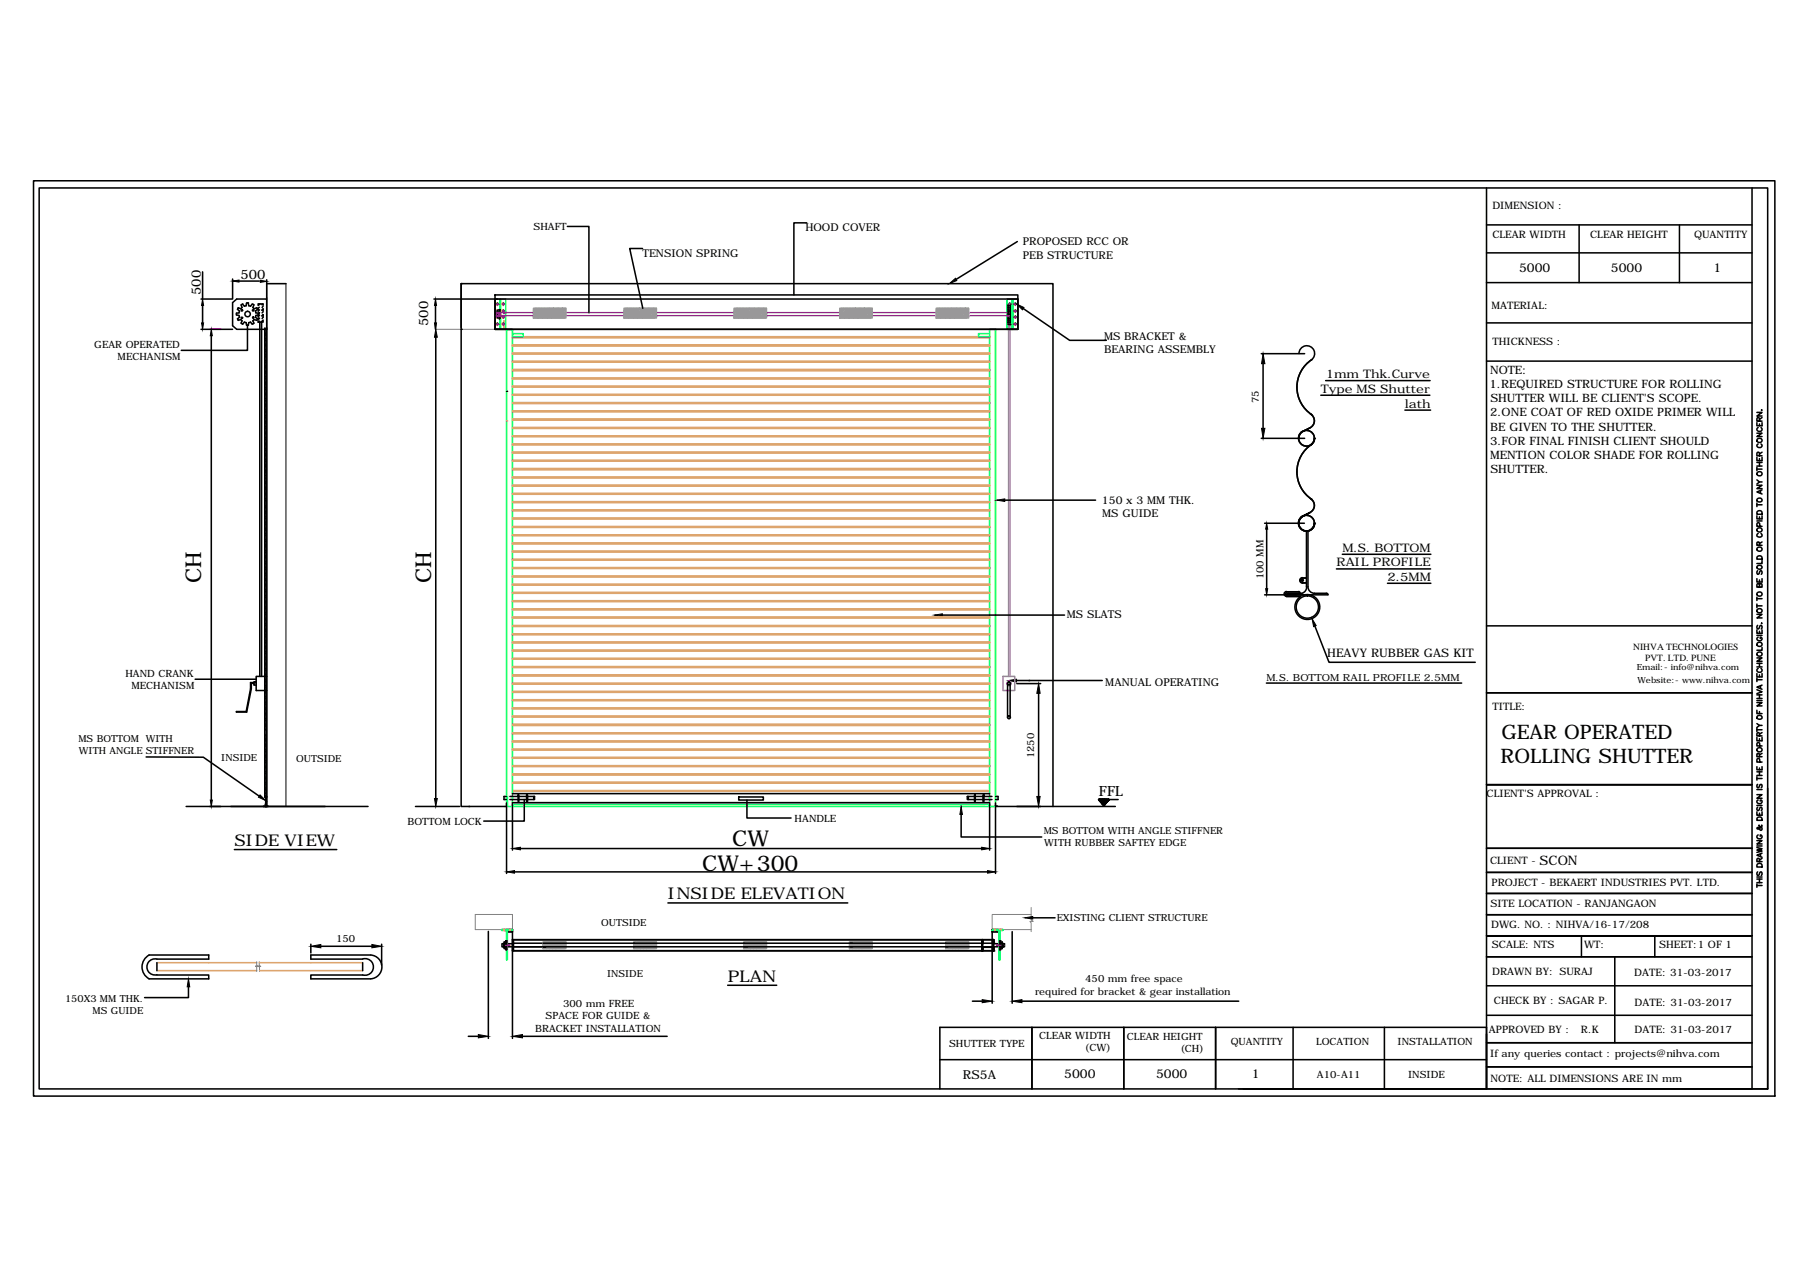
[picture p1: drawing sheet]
<svg xmlns="http://www.w3.org/2000/svg" width="297mm" height="210mm" viewBox="0 0 297 210" stroke-linecap="round" stroke-linejoin="round" font-family="sans-serif">
<!-- layer: 0 -->
<g fill="none" stroke="#dda56e" stroke-width=".25">
<path d="M84.6 59.8h78.7M84.6 59.6h78.7M84.6 58.4h78.7M84.6 58.3h78.7M84.6 57.1h78.7M84.6 56.9h78.7M84.6 55.7h78.7M84.6 55.6h78.7M84.6 54.3h78.7M83.6 69.5h.1M84.6 78.9h78.7M84.6 78.7h78.7"/>
<path d="M84.6 77.5h78.7M84.6 77.3h78.7M84.6 76.1h78.7M84.6 76h78.7M84.6 74.7h78.7M84.6 74.6h78.7M84.6 73.4h78.7M84.6 73.3h78.7M84.6 72h78.7M84.6 71.9h78.7M84.6 70.7h78.7M84.6 70.6h78.7"/>
<path d="M84.6 69.3h78.7M84.6 69.2h78.7M84.6 67.9h78.7M84.6 67.8h78.7M84.6 66.6h78.7M84.6 66.4h78.7M84.6 65.2h78.7M84.6 65.1h78.7M84.6 63.9h78.7M84.6 63.7h78.7M84.6 62.5h78.7M84.6 62.4h78.7"/>
<path d="M84.6 61.2h78.7M84.6 61h78.7M84.6 99.3h78.7M84.6 99.1h78.7M84.6 97.9h78.7M84.6 97.8h78.7M84.6 96.5h78.7M84.6 96.4h78.7M84.6 95.2h78.7M84.6 95.1h78.7M84.6 93.8h78.7M84.6 93.7h78.7"/>
<path d="M84.6 92.4h78.7M84.6 92.3h78.7M84.6 91.1h78.7M84.6 91h78.7M84.6 89.7h78.7M84.6 89.6h78.7M84.6 88.4h78.7M84.6 88.3h78.7M84.6 87h78.7M84.6 86.9h78.7M84.6 85.6h78.7M84.6 85.5h78.7"/>
<path d="M84.6 84.3h78.7M84.6 84.1h78.7M84.6 82.9h78.7M84.6 82.8h78.7M84.6 81.6h78.7M84.6 81.4h78.7M84.6 80.2h78.7M84.6 80.1h78.7M84.6 119.7h78.7M84.6 119.5h78.7M84.6 118.3h78.7M84.6 118.2h78.7"/>
<path d="M84.6 117h78.7M84.6 116.8h78.7M84.6 115.6h78.7M84.6 115.5h78.7M84.6 114.2h78.7M84.6 114.1h78.7M84.6 112.9h78.7M84.6 112.8h78.7M84.6 111.5h78.7M84.6 111.4h78.7M84.6 110.1h78.7M84.6 110h78.7"/>
<path d="M84.6 108.8h78.7M84.6 108.7h78.7M84.6 107.4h78.7M84.6 107.3h78.7M84.6 106.1h78.7M84.6 105.9h78.7M84.6 104.7h78.7M84.6 104.6h78.7M84.6 103.4h78.7M84.6 103.2h78.7M84.6 102h78.7M84.6 101.8h78.7"/>
<path d="M84.6 100.6h78.7M84.6 100.5h78.7M84.6 130.6h78.7M84.6 130.5h78.7M84.6 129.2h78.7M84.6 129.1h78.7M84.6 127.9h78.7M84.6 127.7h78.7M84.6 126.5h78.7M84.6 126.4h78.7M84.6 125.1h78.7M84.6 125h78.7"/>
<path d="M84.6 123.8h78.7M84.6 123.6h78.7M84.6 122.4h78.7M84.6 122.3h78.7M84.6 121.1h78.7M84.6 120.9h78.7M25.9 158.9h16.5M42.8 158.9h17M25.9 160.2h16.5M42.8 160.2h17"/>
</g>
<g fill="none" stroke="#0f0" stroke-width=".25">
<path d="M81.7 49.3h1.8v5h-1.8zM81.7 54.3h1.8M82.5 49.3v5M82.6 49.3v5M83.7 54.4h.9M84.6 55.1h1.7v.5h-1.7M163.3 54.3h1v78.8h-1zM163.3 55.1h-1.8v.5h1.8M166.2 49.3h1.8v5h-1.8zM166.5 51.3v1M166.6 51.3h.1v1.1h-.1M166.8 50.5h.1v2.7l-.1-1.4v1.2l-.1-.1v-2.1l.1-.1v1.1z"/>
<path d="M166.8 51.3v1M166.9 50.5v-.1h.1v1.4M167 51.8v1.5h-.1v-.1M167 51.8v1.5M167 49.4l-.1-.1h.2v5h-.2h.1M167 50.4v1.4M167 49.3v5M167 52.5h.1M167 52.6h.1M167 51h.1M167 51.1h.1M167.2 49.3v5"/>
<path d="M83.6 133.1v-78.8h1v78.8M82.8 153.4h1.8v.1h-1.8zM82.8 153.5h.1M83.6 153.5h.1v4.9h-.1zM163.7 153.4h1.8v.1h-1.8zM164.5 153.5h.2M164.9 153.5v4.9h.1v-4.9"/>
<circle cx="82.1" cy="53.5" r=".15"/>
<circle cx="82.1" cy="51.3" r=".15"/>
<circle cx="82.1" cy="50.2" r=".15"/>
<circle cx="82.1" cy="52.3" r=".15"/>
<circle cx="83.1" cy="52.3" r=".15"/>
<circle cx="83.1" cy="51.3" r=".15"/>
<circle cx="83.1" cy="53.5" r=".15"/>
<circle cx="83.1" cy="50.2" r=".15"/>
<circle cx="166.6" cy="50.2" r=".15"/>
<circle cx="166.6" cy="53.5" r=".15"/>
<circle cx="167.6" cy="53.5" r=".15"/>
<circle cx="167.6" cy="52.3" r=".15"/>
<circle cx="167.6" cy="50.2" r=".15"/>
<circle cx="167.6" cy="51.3" r=".15"/>
</g>
<path d="M83.2 52.9v1.4h-1.5M166.5 53.7v.6h1.5" fill="none" stroke="#b88a5c" stroke-width=".25"/>
<path d="M81.9 52.1h84.7M83.2 52.3l.1 .1M166.6 51.6h-84.7v.5h1.3M166.6 51.1v1.8M166.7 51.1v1.8" fill="none" stroke="#f0f" stroke-width=".25"/>
<path d="M83.3 51.7l-.1 .1" fill="none" stroke="#b85c8a" stroke-width=".25"/>
<path d="M83.3 133.1h80.7M83.8 131.4v1.7M84.6 132.7h78.6v.4M84.6 133h77.9" fill="none" stroke="#0ff" stroke-width=".25"/>
<g fill="none" stroke="#000" stroke-width=".25">
<path d="M5.5 29.8h287.4v151.1h-287.4zM6.5 31h285.2v148.7h-285.2zM93.6 37.4h3.6v14.2M133.1 36.8h-2.1v11.9M167.9 39.9l-10.1 6.2M245.3 31v148.7M245.3 37.1h43.8M260.6 37.1v9.5M277.1 37.1v9.5M289.1 31v148.7h-84.7M33.2 49.3h5.1M33.2 54.3h5.2"/>
<path d="M33.4 44.9v4.4M33.4 50.4v2.9M34.9 55.4v76.6M38.4 49.9l.7-.6h4.9v5h-4.9l-.7-.6zM38.4 46v3.3M38.4 46.4h4.4M39.3 52.9l.4-.2 .2 .2-.1 .4M39.3 50.8l-.1 .2 .3 .3-.1 .3-.4 .1v.1v.2l.4 .1 .1 .3-.3 .2 .1 .3M39.8 50.3l.1 .4-.2 .3-.4-.2M39.8 53.3l.3 .2M39.8 51.1h.2v.2h-.2zM39.8 52.4h.2v.1h-.2z"/>
<path d="M40 53.5l.3-.3h.3l.1 .5M40.1 50.2l-.3 .1M40.7 50l-.1 .4-.3 .1-.3-.3M40.7 53.7h.2M40.8 53.7v4.1h-10.9M41 50v.4l.3 .1 .3-.3M41 50h-.3M41 53.7h-.1M41.6 53.5l-.3-.3h-.3v.5M41.6 50.2l.3 .1M41.7 51.1h.2v.2h-.2zM41.9 50.3l-.2 .4 .2 .3 .5-.2 .1 .2"/>
<path d="M42.4 52.9l-.5-.2-.2 .2 .2 .4-.3 .2M42.5 51l-.4 .3 .1 .3 .5 .1M42.5 52.6l-.1 .3M42.6 50.4v-.2h.8v.2M42.6 51v.3l.2-.2M42.6 51.9v.5M42.6 52.9v.3M42.7 52l-.5 .1-.1 .3 .4 .2M42.7 51.7v.3M42.8 50.7l-.2 .2M42.8 52.5l-.2 .2 .2-.2M42.8 51.6l-.2 .2"/>
<path d="M42.8 52.1l-.2 .1M42.8 53l-.2 .2M42.9 53.2v58.4M42.9 50.2l-.3 .2M43.2 53.2v58.4M43.2 52.1l.2-.2v.5l-.1 .2M43.4 50.2l-.2 .1M43.4 52.9v.3h-.8M43.4 51v.3M43.4 50.5l-.1 .2M43.4 51l-.2 .2M43.4 51.5l-.1 .1"/>
<path d="M43.4 52.8l-.3 .4M44 46.2v3.1M44 46.8h3.2M71.6 49.3h10.5M71.9 50.4v3.9M71.9 55.7v76.1M76.1 46.8h.1M76.1 54.3h.1M76.1 46.8v7.2M81.7 48.7h86.3v5.6h-86.3zM82 51.6h.5M82 52.1h.5"/>
<path d="M82 51.8h.1M82.4 51.1h.1v1.5h-.1zM82.4 51.5h-.4v.7h.4M82.4 51.3h-.3v1.1h.3M82.4 51.2h.1M82.4 51.4h.1M82.4 52.3h.1M82.4 52.5h.1M106 41h-2.1l2.2 9.9M166.2 49.3h1.8v5h-86.3v-5h86.3M166.4 53.3v-2.9l.1 .1 .2-.1v2.9M166.4 50.8h.3"/>
<path d="M166.4 51.1h.3M166.4 51.8h.3M166.4 51.4h.3M166.7 52.6h-.3M166.7 52.2h-.3M166.7 52.9h-.3M166.7 53.6h-.3M166.7 53.2l-.2-.1-.1 .1M168.9 50.9l7.6 5.3h6.1M208.1 58.4h7.2M214.4 58.3a1.29 1.29 0 0 1 1.8-1.1 1.29 1.29 0 0 1 .2 2.2M216.5 59.3a5.4 5.4 0 0 0 0 9.1"/>
<path d="M245.3 46.6h43.8M245.3 41.7h43.8M245.3 53.3h43.8M245.3 59.6h43.8M83.6 64.6h.1M208.1 72.3h7.2M208.4 60v10.7M214.3 72.3h.1M214.9 71.2a1.33 1.33 0 0 0 .1 2.3 1.33 1.33 0 0 0 1.9-1.2M214.9 71.2a1.29 1.29 0 0 0 .1 2.2 1.29 1.29 0 0 0 1.9-1.1M216.1 70.6l-1.2 .6 1.2-.6M216.2 68.3a1.29 1.29 0 0 1 .7 1.2 1.29 1.29 0 0 1-.7 1.1"/>
<path d="M216.3 68.4a1.29 1.29 0 0 1-.1 2.2M216.4 73.4a1.29 1.29 0 0 0-.2-2.2 1.29 1.29 0 0 0-1.9 1.1 1.29 1.29 0 0 1 2-1.1 1.29 1.29 0 0 1 0 2.2M216.5 73.3a5.4 5.4 0 0 0 0 9.1M216.9 72.3h.1M218 65.2h18M218.8 62.8h17.2M231.8 67.7h4.3M289.9 75.5v.5h.9v-.5M289.9 71.5h.9l-.9 .5h.9M289.9 69.8v.5h.9v-.5M289.9 68.1h.9l-.9 .6h.9M289.9 77.1v.6"/>
<path d="M289.9 79.2l.5 .3M289.9 77.4h.9M289.9 76.9h.9M289.9 76.3h.9M290.1 73.3a.3 .3 0 0 0-.2 .3 .3 .3 0 0 0 .4 .3h.2a.31 .31 0 0 0 .3-.3 .31 .31 0 0 0-.2-.3M290.1 70.6a.33 .33 0 0 0-.2 .3 .33 .33 0 0 0 .4 .3h.2a.34 .34 0 0 0 .3-.3 .34 .34 0 0 0-.2-.3M290.4 75.2l-.1-.5h-.3l-.1 .5h.9M290.4 69.5l-.1-.5-.3-.1-.1 .6h.9M290.4 70v.3M290.4 75.7v.3M290.4 76.3v.6M290.7 67.6v.1z"/>
<path d="M290.8 79.5h-.4l-.5 .4M290.8 74.6l-.4 .3M290.8 68.9l-.4 .3M165.8 82.5h15M208.7 86.3h6.6M209 87.3v9.8M212.3 97.6h2M212.3 97.9h2.2M212.3 98.5h2.3M212.3 97.8l-.2 .2 .2 .2h2.9M212.3 97.6a.4 .4 0 0 0-.4 .4 .4 .4 0 0 0 .4 .4M214.3 86.3h.1"/>
<path d="M214.3 97.6l.2 .2M214.9 97.9h-2.3l-.2 .2M214.9 85.2l1.2-.6-1.2 .6a1.33 1.33 0 0 0 .1 2.3 1.33 1.33 0 0 0 1.9-1.2M214.9 95.4h.7M214.9 96.2h.7M214.9 85.2a1.29 1.29 0 0 0 .1 2.3 1.29 1.29 0 0 0 1.9-1.2M214.9 95.3a.44 .44 0 0 0-.4 .5 .44 .44 0 0 0 .4 .4M214.9 95.4a.36 .36 0 0 0-.3 .4 .36 .36 0 0 0 .3 .3M215.2 98.2a2.05 2.05 0 0 1 2.6 2.3 2.05 2.05 0 0 1-3.2 1.4 2.05 2.05 0 0 1 .1-3.5M215.6 87.6v9.3M215.6 96.9a1.08 1.08 0 0 1-.7 1M215.8 87.7v9.1a1.08 1.08 0 0 0 1.1 1.1h2"/>
<path d="M216 87.6l-.2 .1M216.2 82.3a1.29 1.29 0 0 1 .7 1.1 1.29 1.29 0 0 1-.7 1.2 1.29 1.29 0 0 0 .1-2.3M216.4 87.4a1.29 1.29 0 0 0-.2-2.2 1.29 1.29 0 0 0-1.9 1.1 1.29 1.29 0 0 1 2-1.1 1.29 1.29 0 0 1 0 2.2M216.9 86.3h.1M218.9 97.9l.2 .1v.1l-10.4 .1M220.5 93.9h15.6M221.5 91.5h14.6M229 96.3h7.1M289.9 95.5v.5h.9v-.5M289.9 85.1v.5h.9v-.5M289.9 80.1h.9l-.9 .5h.9M289.9 83v.6"/>
<path d="M289.9 98.5v.6M289.9 99.7v.6M289.9 100h.9M289.9 98.8h.9M289.9 86h.9M289.9 83.3h.9M290 91.9a.45 .45 0 0 1 .5-.2 .45 .45 0 0 1 .3 .6h-.9zM290 84.4a.46 .46 0 0 1 .4-.1 .46 .46 0 0 1 .4 .3v.3h-.9zM290.1 94.2l-.2 .2 .2 .4 .2-.1 .3-.5 .2 .2-.2 .4M290.1 88a.3 .3 0 0 0-.2 .4 .3 .3 0 0 0 .4 .2h.2a.31 .31 0 0 0 .3-.2 .31 .31 0 0 0-.2-.4M290.4 96.5l.1-.2 .3 .2v.4h-.9l.1-.6 .3 .1 .1 .5M290.4 90l-.1-.5h-.3l-.1 .5h.9"/>
<path d="M290.4 85.3v.3M290.4 95.7v.3M290.4 86.9v-.6h-.4l-.1 .6h.9M290.5 81v.4M290.8 92.5v.5h-.9M290.8 80.8l-.9 .4 .9 .3M290.8 89.4l-.4 .3M32.2 112.1h10.1M41.9 112.8v-.3h.4v.3M41.9 112.6h-.6v1.1l-.7 3.7h-1.6v.1h1.7l.8-3.8v-.9h.4v.3h.4M44 111.6h-1.7v2.3h1.7M155.5 101.5h20.2"/>
<path d="M166.3 112.8v5.6M166.7 112.8v5.6M167.8 112.3h14.1M167.8 112.8h3.9M169.8 112.3h.1M171.4 114.4v17M209 112.7h32.2M217 103.3l2.3 6h24.1M245.3 114.3h43.8M245.3 103.3h43.8M289.9 117.2v.6h.9M289.9 115.9h.9l-.9 .6h.9"/>
<path d="M289.9 113.8l.9 .4-.9 .3M289.9 111.2v.5h.9v-.5M289.9 108.6h.9l-.9 .5h.9M289.9 104v.5h.9v-.5M289.9 101.4h.9l-.9 .6h.9M289.9 111.9v.6M289.9 119.4l.5 .3M289.9 115.6h.9M289.9 115.3h.9M289.9 114.7h.9M289.9 112.2h.9M289.9 110.1h.9"/>
<path d="M289.9 109.5h.9M289.9 104.8h.9M290.1 103.2l-.2 .2 .2 .4 .2-.1 .3-.5 .2 .2-.2 .4M290.1 110.3a.33 .33 0 0 0-.2 .4 .33 .33 0 0 0 .4 .2h.2a.34 .34 0 0 0 .3-.2 .34 .34 0 0 0-.2-.4M290.1 105.1a.3 .3 0 0 0-.2 .4 .3 .3 0 0 0 .4 .2h.2a.3 .3 0 0 0 .3-.3 .3 .3 0 0 0-.3-.3v.3M290.4 104.2v.3M290.4 109.5v.6M290.4 111.4v.3M290.4 114.7v.6M290.4 117.4v.4M290.5 113.2v.4M290.7 102.8v.1z"/>
<path d="M290.8 119.7h-.4l-.5 .3M290.8 113.1l-.9 .3 .9 .3M290.8 106.8v.5h-.9M24.1 124.9l9.5 .1 9.2 6.4M30.7 133.1h30M43.8 131.5l.1 .2M43.8 131.5v-.1h.1v.2l.1-.1-.1-.2-.2 .3M43.8 132.7v.3l-.3 .1M43.8 131.8v1.3M43.9 131.8v1.3M43.9 133l.3 .1M68.6 133.1h7.2"/>
<path d="M77.4 133.1h.1M83.6 131.4h-.4v.5h.4M83.6 133.1h-7.5v-86.3h97.7v86.3M83.6 132.5v11.6M84.1 131.9h1.4M84.1 131.4h1.4M84.6 132.6v7.7M84.6 131h78.7M84.6 132.4h78.7M85.5 131.2h.1v1h-.1zM85.6 131.9h1.3M85.6 131.4h1.3"/>
<path d="M86.5 131.9v3.6h-6.7M86.9 131.2h.2v1h-.2zM87.1 131.4h1.1v.5h-1.1M88.2 131.4h-.1v.5M121.9 131.5h4.1v.5h-4.1zM123.3 132v3h7.2M158.6 134.4v3.7h13.3M159.6 131.4h.2v.5M160.8 131.4h-1.2v.5h1.2M160.8 131.2h.1v1h-.1zM160.9 131.9h1.3M160.9 131.4h1.3"/>
<path d="M162.2 131.2h.2v1h-.2zM162.4 131.9h1.3M162.4 131.4h1.3M163.3 132.6v7.7M164.3 131.4h.4v.5h-.4M164.3 133.1h19.8M164.3 132.5v11.6M164.4 133h.1M181.3 131.9v.1M181.5 131.9l-.1 .2 .1-.2-.1 .2 .1-.2-.1 .2 .1-.2-.2 .1M181.5 132.1l.1-.2-.1 .3M181.6 131.9l-.1 .3z"/>
<path d="M181.6 132.2v-.3v.4M181.6 131.9v.4l.1-.4-.1 .4M181.6 132.4l.2-.5-.1 .5M181.7 132.4l.2-.5-.1 .6 .2-.6-.2 .6M181.8 131.9l-.1 .5zM181.8 131.9l-.1 .5M181.9 132.7l.2-.8-.2 .8M182 132.7l.2-.8-.2 .8M182 131.9l-.2 .7M182.1 131.9l-.2 .7zM182.1 131.9l-.1 .8zM182.1 132.9l.3-1-.3 1"/>
<path d="M182.2 131.9l-.2 .9 .3-.9-.2 .9M182.3 132.8l.2-.9-.3 1M182.3 132.7l.2-.8-.2 .9M182.4 131.9l-.3 1 .3-1-.3 .9M182.4 131.9l-.3 1zM182.5 132.6l.2-.7-.2 .7M182.5 132.5l.2-.6-.2 .6M182.6 131.9l-.2 .8zM182.6 131.9l-.2 .8 .2-.8-.2 .7M182.6 132.5l.1-.6-.1 .6M182.6 132.4l.1-.5-.1 .5M182.7 132.4l.1-.5-.1 .5"/>
<path d="M182.7 132.3l.1-.4-.1 .4M182.7 131.9l-.1 .5M182.8 131.9l-.1 .4zM182.8 132.2l.1-.3-.2 .3M182.9 132.1v-.2v.3M182.9 131.9v.2M184.5 131.9h-1.5l-.8 1-.9-1h1.7l-.1 .2M245.3 140h43.8M289.1 129.5h-43.8h43.8M289.9 139.9l.9 .2-.9 .2 .9 .1-.9 .3M289.9 138.7h.9l-.9 .6h.9M289.9 134v.5h.9v-.5"/>
<path d="M289.9 131.1h.9l-.9 .6h.9M289.9 126.5v.5h.9v-.5M289.9 121.7v.5h.9v-.5M289.9 120.1v.6M289.9 128.2v.5M289.9 139.6h.9M289.9 132.9h.9M289.9 130.3h.9M289.9 128.5h.9M289.9 128h.9M289.9 127.4h.9M289.9 120.4h.9"/>
<path d="M290.1 134.9a.44 .44 0 0 1 .5 0 .44 .44 0 0 1 .2 .5h-.9zM290.1 133.2l-.2 .2 .2 .4 .2-.2 .3-.4 .2 .2-.2 .4M290.1 129.4l-.2 .2 .2 .4 .2-.1 .1-.4h.3l.1 .3-.2 .2M290.1 137.8a.33 .33 0 0 0-.2 .4 .33 .33 0 0 0 .4 .2h.2a.32 .32 0 0 0 .3-.3 .32 .32 0 0 0-.3-.3v.2M290.1 132a.3 .3 0 0 0-.2 .4 .3 .3 0 0 0 .4 .2h.2a.3 .3 0 0 0 .3-.3 .3 .3 0 0 0-.3-.3v.2M290.3 136.2l-.1 .1a.53 .53 0 0 1 .5 .7h-.2l-.4-.4-.2 .1 .2 .1h.2l.4-.4v-.2M290.4 124.9l-.1-.5h-.3l-.1 .5h.9M290.4 121.4l-.1-.4-.3-.1-.1 .5h.9M290.4 121.9v.3M290.4 126.7v.3M290.4 127.4v.6M290.4 134.2v.3"/>
<path d="M290.4 125.8v-.5l-.4-.1-.1 .6h.9M290.4 123.1v-.5h-.4l-.1 .5h.9M290.8 124.3l-.4 .3M290.8 120.9l-.4 .2M291.7 130.1v49.6h-43.8M24.6 157.6h9.8v.7h-8.5a1.33 1.33 0 0 0-1.7 1.3 1.33 1.33 0 0 0 1.7 1.3M24.6 157.6a2.22 2.22 0 0 0 0 3.9M25.9 158.9v1.3M38.7 140.2h16.9M51.3 155.8v1.5M52.9 156.2h8.5M59.8 158.9v1.3"/>
<path d="M61.2 157.6h-9.9v.7l8.6-.1a1.38 1.38 0 0 1 1.7 1.4 1.38 1.38 0 0 1-1.8 1.3h-8.5v.6h9.9M61.2 157.6a1.97 1.97 0 0 1 1.8 2 1.97 1.97 0 0 1-1.8 1.9M63 155.8v3.4M80.6 153.7v17.7M82.8 153.4h1.8v.1M83.1 156.2h.5M83.1 155.7h.5M83.1 156h.1M83.5 155.2h.1v1.5h-.1zM83.5 155.6h-.4v.7h.4M83.5 155.4h-.3v1.1h.3M83.5 155.3h.1"/>
<path d="M83.5 155.5h.1M83.5 156.4h.1M83.5 156.6h.1M83.9 153.4h-.2v.3h.2M84 153.4h.3M84 153.7h.3M84.4 153.4h.2M84.4 153.7h.2M84.6 155.1h79.4l-.1 .1M84.6 153.8h-1v-.4h1v18M84.6 156.9h79.4M84.6 156.9h79.3"/>
<path d="M84.6 155.6h77.4M84.6 155.1h79.4M84.7 155.7h-1.9v.5h6.8h-4.9M84.7 155.1v1.8M84.9 143.9h78.1M85.9 140h76.1M90 156.2h-.4h72.6v.1h1.8M110.2 149h29.7M162 155.1h.1l-.1 .1M162 155.4l.2-.1-.2 .1M162 156.2h.1M162 156.3l.1-.1-.1 .2"/>
<path d="M162 156.4l.2-.1-.2 .1M162 156.2h1.9M162 155.1v1.8l.2-.1M162.1 155.1h-.1M162.1 156.2l-.1 .1M162.2 155.1l-.2 .1M162.2 155.5l-.2 .1M162.2 155.6l-.2 .1h.1M162.2 156.5l-.2 .1M162.2 156.7l-.2 .1M162.2 155.2l-.2 .1M162.2 155.3l-.2 .1"/>
<path d="M162.2 155.3l-.2 .2M162.2 155.4l-.2 .1M162.2 155.4l-.2 .2M162.2 156.3l-.2 .1M162.2 156.4l-.2 .1M162.2 156.5l-.2 .2M162.2 156.6l-.2 .1M162.2 156.7l-.2 .2M162.2 156.8l-.1 .1M162.2 155.1v1.8M163.7 153.8h1v-.4h-1v12.2M163.7 153.4h.2"/>
<path d="M163.7 153.7h.2M163.8 155.1v.5M163.8 156.4v.5M163.9 155.5l.1-.2-.1 .2M163.9 156.3v.1M163.9 156.4l.1-.1-.1 .1M163.9 156.8l.1-.1-.1 .1M163.9 155.7h1.9v.5h-3.7M163.9 155.1h.1M164 155.2l-.1 .1M164 155.6h-.1M164 155.6h.1"/>
<path d="M164 156.5l-.1 .1M164 156.8l-.1 .1 .1-.1M164 156.9h.1M164 155.1v1.8M164 155.6l-1.9 .1M164 155.1l-.1 .1M164 155.3l-.1 .1M164 155.4l-.1 .1M164 155.4l-.1 .2M164 155.5l-.1 .1M164 156.4l-.1 .1M164 156.4l-.1 .2"/>
<path d="M164 156.6l-.1 .1M164 156.7l-.1 .1M164 156.7l-.1 .2M164 153.4h.3M164 153.7h.3M164.5 153.4h.1v.3h-.1M165 155.2h.1v1.5h-.1zM165 156.2h.5M165 155.3h.1M165 155.5h.1M165 156.4h.1M165 156.6h.1"/>
<path d="M165.1 155.6h.4v.7h-.4M165.1 155.4h.3v1.1h-.3M165.4 156h.1M165.5 153.4h-1.8v.1M167 153.7v11.9M170.4 151.5h3.7M245.3 144h43.8M245.3 147.4h43.8M245.3 150.9h43.8M245.3 157.9h43.8M261 154.4v3.5M266.5 157.9v14.2"/>
<path d="M273.1 154.4v3.5M289.1 154.4h-43.8h43.8M289.9 146.1h.9M289.9 145.9v.5M289.9 145.7h.9M289.9 145.1h.9M289.9 144.7h.9M290 142.6a.46 .46 0 0 1 .4-.1 .46 .46 0 0 1 .4 .3v.3h-.9zM290.1 143.9l-.2 .2 .2 .4 .2-.1 .3-.5 .2 .2-.2 .4M290.4 142.2l-.1-.5h-.3l-.1 .5h.9M290.4 145.1v.6M290.5 140.9v.4"/>
<path d="M290.8 140.8l-.9 .3 .9 .4M290.8 141.6l-.4 .3M25.9 160.9h8.5v.6h-9.8M31.1 162.8v1.8h-7.2M77.3 171h1.6M86.2 171h23.9M120.1 162.6h8.1M155.1 174.9h90.2M160.5 165.2h1.6M168.6 165.2h35.8M170.3 169.5v10.2M185.4 169.5v10.2"/>
<path d="M200.6 169.5v10.2M213.4 169.5v10.2M228.5 169.5v10.2M245.3 170.6v9.1h-40.2M245.3 172.1h43.8M245.3 162.7h43.8M245.3 176.1h43.8M245.3 167.5h43.8M245.3 169.5h-90.2v10.2"/>
<circle cx="40.9" cy="51.8" r=".44"/>
<circle cx="41.8" cy="52.4" r=".11"/>
<circle cx="290.3" cy="72.7" r=".41"/>
<circle cx="290.3" cy="78.2" r=".41"/>
<circle cx="214.9" cy="95.8" r=".15"/>
<circle cx="290.3" cy="82.5" r=".4"/>
<circle cx="290.3" cy="93.6" r=".4"/>
<circle cx="290.3" cy="98" r=".41"/>
<circle cx="290.3" cy="87.4" r=".41"/>
<circle cx="290.3" cy="90.6" r=".41"/>
<circle cx="166.5" cy="118.4" r=".23"/>
<circle cx="166.5" cy="112.8" r=".23"/>
<circle cx="215.7" cy="100.2" r="1.84"/>
<circle cx="290.3" cy="118.4" r=".4"/>
<circle cx="290.3" cy="100.8" r=".41"/>
<circle cx="290.3" cy="107.9" r=".41"/>
<circle cx="290.3" cy="106.3" r=".41"/>
<circle cx="290.3" cy="123.7" r=".41"/>
</g>
<!-- layer: labeling -->
<g fill="none" stroke="#b85cb8" stroke-width=".25">
<path d="M166.4 53.2v58.4M166.7 53.2v58.4M165.5 111.6h2v2.3h-2z"/>
<circle cx="166.5" cy="112.8" r=".36"/>
</g>
<!-- layer: 0 -->
<g fill="#000" stroke="#000" stroke-width=".17">
<path d="M33.3 53.3h.3l-.2 1zM33.4 49.3l.2 1.1h-.3zM34.9 54.3l.1 1.1h-.3zM38.4 46.4l1-.2v.4zM43 46.3l1 .1-1 .2zM71.9 54.3l.3 1.4h-.5zM71.9 49.3l.1 1.1h-.3zM71.7 53.3h.3l-.1 1zM156.7 46.8l1-.9 .2 .4zM167.8 50.2l1.2 .5-.3 .4zM208.4 58.4l.3 1.6h-.5zM208.2 70.7h.5l-.3 1.6z"/>
<path d="M164.5 82.5l1.3-.2v.4zM209 86.3l.2 1h-.3zM208.9 97.1h.3l-.2 1.1zM154.2 101.5l1.3-.2v.4zM166.4 112.3l1.4-.2v.5zM171.4 112.8l.2 1.6h-.5zM216.5 102.1l.7 1.1-.4 .2zM34.7 132h.3l-.1 1.1zM42.9 131.2l.9 .9-1.1-.5zM71.7 131.8h.5l-.3 1.3zM84.6 140l1.3-.2v.4zM158.6 133.1l.2 1.3h-.4z"/>
<path d="M162 139.8l1.3 .2-1.3 .2zM171.1 131.4h.5l-.2 1.7zM51.3 156.2l1.6-.3v.5zM61.4 155.9l1.6 .3-1.6 .2zM83.6 143.9l1.3-.2v.4zM163 143.7l1.3 .2-1.3 .2zM169.1 151.5l1.3-.3v.5zM31.1 161.5l.2 1.3h-.4zM78.9 170.7l1.7 .3-1.7 .3zM84.6 171l1.6-.3v.6zM162.1 165l1.6 .2-1.6 .3zM167 165.2l1.6-.2v.5z"/>
</g>
<!-- layer: hatch -->
<path d="M44 46.8h3.2M71.9 54.3h10.5M42.4 158.7v.6l.2 .2-.5-.1 .3 .2v.7M42.8 158.7v.6l.2 .2-.4-.1 .2 .2v.7M78.4 150.9h6.2v2.5h-6.2zM170.2 150.9h-6.5v2.5h6.5M170.2 149.8v2l.3 .2h-.5l.2 .3v1.4" fill="none" stroke="#808080" stroke-width=".17"/>
<!-- layer: 0 -->
<g fill="none" stroke="#f00" stroke-width=".25">
<path d="M81.8 51.8h.3M81.9 50.2h.4M81.9 51.3h.4M81.9 53.5h.4M81.9 52.4h.4M82.1 50v.4M82.1 51.1v.4M82.1 52.1v.4M82.1 53.3v.4M82.2 51.8h.1M82.3 51.3h.2M82.3 52.4h.2"/>
<path d="M82.4 51.8h.3M82.8 50.2h.5M82.8 51.3h.5M82.8 53.5h.5M82.8 52.4h.5M83 50v.4M83 51.1v.4M83 52.1v.4M83 53.3v.4M166.4 50.2h.4M166.4 53.5h.4M166.6 50v.4"/>
<path d="M166.6 53.3v.4M167.3 50.2h.5M167.3 51.3h.5M167.3 53.5h.5M167.3 52.4h.5M167.5 50v.4M167.5 51.1v.4M167.5 52.1v.4M167.5 53.3v.4M82.9 156h1.2M83.2 153.4v.2M83.2 153.4h.1"/>
<path d="M83.4 155.4h.3M83.5 156.5h.2M84.1 153.4v.2M84.1 153.4h.1M164.2 153.4v.2M164.2 153.4h.1M164.5 156h1.2M164.9 155.4h.3M164.9 156.5h.2M165.1 153.4v.2M165.1 153.4h.1"/>
</g>
<path d="M83.1 153.4v.1M83.3 153.4v.1M83.6 156.2h.1M83.6 155.7h.1M84.1 153.4v.1M84.2 153.4v.1M164.1 153.4v.1M164.2 153.4v.1M164.9 156.2h.1M164.9 155.7h.1M165 153.4v.1M165.2 153.4v.1" fill="none" stroke="#ff0" stroke-width=".25"/>
<g fill="#0f0" stroke="#0f0" stroke-width=".17">
<path d="M167 50.4v.9zM167 50.4v.9z"/>
<path d="M167 51.3v.1zM167 51.3v.1z"/>
<path d="M167 51.4v.4zM167 51.4v.4z"/>
<path d="M167 51.8v.5zM167 51.8v.5z"/>
<path d="M167 52.3v.1zM167 52.3v.1z"/>
<path d="M167 52.4v.9zM167 52.4v.9z"/>
</g>
<!-- layer: Guides -->
<path d="M43.7 54.1v77.4M44 54.1v79" fill="none" stroke="#000" stroke-width=".3"/>
<!-- layer: strips -->
<g fill="none" stroke="#000" stroke-width=".17">
<path d="M43.9 55.1l-.2 .5 .2 .4-.2 .5 .2 .4-.2 .3v.3l.2 .3-.2 .5 .2 .4M43.9 58.7l-.2 .5 .2 .4M43.9 59.6l-.2 .5 .2 .4-.2 .5 .2 .4-.2 .3v.3l.2 .3M43.9 54.2l-.2 .5 .2 .4M43.9 66l-.2 .4 .2 .5-.2 .2v.4l.2 .3M43.9 67.8l-.2 .5 .2 .4M43.9 68.8l-.2 .4 .2 .5-.2 .4 .2 .5-.2 .2v.4l.2 .2-.2 .5 .2 .4M43.9 72.4l-.2 .4 .2 .5-.2 .2v.4l.2 .3M43.9 74.2l-.2 .4 .2 .4-.2 .5 .2 .4-.2 .5 .2 .5-.2 .2v.4l.2 .3-.2 .4 .2 .4M43.9 78.8l-.2 .4 .2 .5-.2 .2v.4l.2 .2-.2 .5 .2 .5-.2 .5 .2 .4-.2 .4v.4l.2 .4-.2 .5 .2 .4-.2 .5 .2 .4-.2 .5 .2 .4M43.9 62.3l-.2 .5 .2 .4-.2 .5 .2 .4-.2 .5 .2 .4-.2 .3v.3l.2 .3M43.9 97.5l-.2 .5 .2 .5-.2 .4 .2 .4-.2 .5 .2 .5-.2 .5 .2 .4"/>
<path d="M43.9 93.8l-.2 .5 .2 .5-.2 .4 .2 .5-.2 .4 .2 .5-.2 .4 .2 .4M43.9 86.3l-.2 .5 .2 .5M43.9 90.1l-.2 .5 .2 .4-.2 .3v.3l.2 .3-.2 .5 .2 .5-.2 .2v.4l.2 .3M43.9 87.3l-.2 .3v.3l.2 .3-.2 .5 .2 .5-.2 .3v.3l.2 .3M43.9 108.6l-.2 .5 .2 .5-.2 .4 .2 .5-.2 .5 .2 .4-.2 .5 .2 .4M43.9 104.9l-.2 .5 .2 .5-.2 .4 .2 .5-.2 .4 .2 .5-.2 .4 .2 .5M43.9 112.4l-.2 .4 .2 .5-.2 .2v.4l.2 .3-.2 .4 .2 .5-.2 .3v.3l.2 .3M43.9 116.1l-.2 .4 .2 .5-.2 .4 .2 .4-.2 .5 .2 .4-.2 .3v.3l.2 .3-.2 .5 .2 .5M43.9 101.2l-.2 .5 .2 .4-.2 .3v.4l.2 .2-.2 .5 .2 .5-.2 .3v.3l.2 .3M43.9 129.3l-.2 .4 .2 .5-.2 .2v.4l.2 .3M43.9 127.5l-.2 .4 .2 .5-.2 .3v.3l.2 .3M43.9 121.2l-.2 .4 .2 .5-.2 .3v.3l.2 .3"/>
<path d="M43.9 123l-.2 .4 .2 .5M43.9 123.9l-.2 .4 .2 .5-.2 .4 .2 .5-.2 .4 .2 .5-.2 .2v.4l.2 .3"/>
</g>
<!-- layer: bracket -->
<path d="M44 49v5.1" fill="none" stroke="#000" stroke-width=".17"/>
<!-- layer: hatch -->
<path d="M44 46.8v86.3M47.2 46.8v86.3" fill="none" stroke="#000" stroke-width=".17"/>
<!-- layer: Dimension -->
<path d="M34.6 54.3h1.8" fill="none" stroke="#f0f" stroke-width=".25"/>
<!-- layer: 0 -->
<g fill="none" stroke="#989898" stroke-width=".25">
<path d="M88 50.9h5.4v1.6h-5.4zM88.3 50.9l-.3 .3M88.6 50.9l-.6 .5M88.6 50.9l-.3 .3M88.8 52.5l1.8-1.6-1.8 1.6M88.8 50.9l-.8 .7M89.1 50.9l-1.1 .9M89.4 50.9l-1.4 1.2M89.5 52.5l1.8-1.6-1.8 1.6M89.6 50.9l-1.6 1.4M89.9 50.9l-1.9 1.6M90.1 50.9l-1.8 1.6"/>
<path d="M90.3 52.5l1.8-1.6-1.8 1.6M90.4 50.9l-1.9 1.6M90.9 50.9l-1.9 1.6M91 52.5l1.9-1.6-1.9 1.6M91.1 50.9l-1.8 1.6M91.6 50.9l-1.8 1.6M91.8 50.9l-1.8 1.6M92.4 50.9l-1.9 1.6M92.6 50.9l-1.8 1.6M93.1 50.9l-1.8 1.6M93.4 50.9l-1.8 1.6M93.4 51.1l-1.6 1.4"/>
<path d="M93.4 51.3l-1.4 1.2M93.4 51.5l-1.1 1M93.4 51.8l-.9 .7M93.4 52l-.6 .5M93.4 52.2l-.4 .3M103 50.9h5.3v1.6h-5.3zM103.3 50.9l-.3 .3M103.6 50.9l-.6 .5M103.7 52.5l1.9-1.6-1.9 1.6M103.8 50.9l-.8 .7M104.1 50.9l-1.1 .9M104.3 50.9l-1.3 1.2"/>
<path d="M104.5 52.5l1.8-1.6-1.8 1.6M104.5 50.9l-1.5 1.4M104.8 50.9l-1.8 1.6M105.1 50.9l-1.9 1.6M105.2 52.5l1.9-1.6-1.9 1.6M105.3 50.9l-1.8 1.6M105.8 50.9l-1.8 1.6M106 52.5l1.8-1.6-1.8 1.6M106.1 50.9l-1.8 1.6M106.6 50.9l-1.9 1.6M106.8 50.9l-1.8 1.6M107.3 50.9l-1.8 1.6"/>
<path d="M107.6 50.9l-1.9 1.6M108.1 50.9l-1.9 1.6M108.3 50.9l-1.8 1.6M108.3 51.1l-1.5 1.4M108.3 51.3l-1.3 1.2M108.3 51.5l-1 1M108.3 51.8l-.8 .7M108.3 52l-.5 .5M108.3 52.2l-.3 .3M121.1 50.9h5.4v1.6h-5.4zM121.5 50.9l-.4 .3M121.7 50.9l-.6 .5"/>
<path d="M121.7 50.9l-.3 .3M121.9 52.5l1.8-1.6-1.8 1.6M122 50.9l-.9 .7M122.2 50.9l-1.1 .9M122.5 50.9l-1.4 1.2M122.7 52.5l1.8-1.6-1.8 1.6M122.7 50.9l-1.6 1.4M123 50.9l-1.9 1.6M123.2 50.9l-1.8 1.6M123.4 52.5l1.9-1.6-1.9 1.6M123.5 50.9l-1.8 1.6M124 50.9l-1.8 1.6"/>
<path d="M124.1 52.5l1.9-1.6-1.9 1.6M124.2 50.9l-1.8 1.6M124.7 50.9l-1.8 1.6M125 50.9l-1.9 1.6M125.5 50.9l-1.9 1.6M125.7 50.9l-1.8 1.6M126.2 50.9l-1.8 1.6M126.5 50.9l-1.8 1.6M126.5 51.1l-1.6 1.4M126.5 51.3l-1.3 1.2M126.5 51.5l-1.1 1M126.5 51.8l-.8 .7"/>
<path d="M126.5 52l-.6 .5M126.5 52.2l-.3 .3M138.6 50.9h5.3v1.6h-5.3zM138.9 50.9l-.3 .3M139.1 50.9l-.3 .3M139.2 50.9l-.6 .5M139.3 52.5l1.9-1.6-1.9 1.6M139.4 50.9l-.8 .7M139.6 50.9l-1 .9M139.9 50.9l-1.3 1.2M140.1 52.5l1.8-1.6-1.8 1.6M140.2 50.9l-1.6 1.4"/>
<path d="M140.4 50.9l-1.8 1.6M140.7 50.9l-1.9 1.6M140.8 52.5l1.8-1.6-1.8 1.6M140.9 50.9l-1.8 1.6M141.4 50.9l-1.8 1.6M141.6 52.5l1.8-1.6-1.8 1.6M141.7 50.9l-1.8 1.6M142.2 50.9l-1.9 1.6M142.4 50.9l-1.8 1.6M142.9 50.9l-1.8 1.6M143.2 50.9l-1.9 1.6M143.7 50.9l-1.9 1.6"/>
<path d="M143.9 50.9l-1.8 1.6M143.9 51.1l-1.5 1.4M143.9 51.3l-1.3 1.2M143.9 51.5l-1 1M143.9 51.8l-.8 .7M143.9 52l-.6 .5M143.9 52.2l-.3 .3M154.5 50.9h5.3v1.6h-5.3zM154.8 50.9l-.3 .3M155.1 50.9l-.6 .5M155.1 50.9l-.4 .3M155.2 52.5l1.9-1.6-1.9 1.6"/>
<path d="M155.3 50.9l-.8 .7M155.6 50.9l-1.1 .9M155.8 50.9l-1.3 1.2M156 52.5l1.8-1.6-1.8 1.6M156.1 50.9l-1.6 1.4M156.3 50.9l-1.8 1.6M156.6 50.9l-1.8 1.6M156.7 52.5l1.9-1.6-1.9 1.6M156.8 50.9l-1.8 1.6M157.3 50.9l-1.8 1.6M157.5 52.5l1.8-1.6-1.8 1.6M157.6 50.9l-1.9 1.6"/>
<path d="M158.1 50.9l-1.9 1.6M158.3 50.9l-1.8 1.6M158.8 50.9l-1.8 1.6M159.1 50.9l-1.8 1.6M159.6 50.9l-1.8 1.6M159.8 50.9l-1.8 1.6M159.8 51.1l-1.6 1.4M159.8 51.3l-1.3 1.2M159.8 51.5l-1.1 1M159.8 51.8l-.8 .7M159.8 52l-.6 .5M159.8 52.2l-.3 .3"/>
<path d="M89.6 155.4h3.8v1.1h-3.8zM89.8 155.6l.2-.2-.4 .4M89.9 155.4l-.3 .2M90.2 156.5l1.2-1.1-1.2 1.1M90.2 155.4l-.6 .5M90.4 155.4l-.8 .7M90.5 155.4l-.9 .8M90.7 156.5l1.3-1.1-1.3 1.1M90.7 155.4l-1.1 1M90.9 155.4l-1.3 1.1M91.1 155.4l-1.3 1.1M91.2 156.5l1.3-1.1-1.3 1.1"/>
<path d="M91.3 155.4l-1.3 1.1M91.6 155.4l-1.3 1.1M91.7 156.5l1.3-1.1-1.3 1.1M91.8 155.4l-1.3 1.1M92.1 155.4l-1.2 1.1M92.3 155.4l-1.3 1.1M92.7 155.4l-1.3 1.1M92.8 155.4l-1.2 1.1M93.2 155.4l-1.3 1.1M93.4 155.4l-1.3 1.1M93.4 155.6l-1.1 .9M93.4 155.7l-1 .8"/>
<path d="M93.4 155.9l-.8 .6M93.4 156l-.6 .5M93.4 156.2l-.5 .3M93.4 156.3l-.3 .2M104.6 155.4h3.7v1.1h-3.7zM104.8 155.6l.2-.2-.4 .4M104.8 155.4l-.2 .2M105.1 156.5l1.3-1.1-1.3 1.1M105.2 155.4l-.6 .5M105.4 155.4l-.8 .7M105.5 155.4l-.9 .8M105.6 156.5l1.3-1.1-1.3 1.1"/>
<path d="M105.7 155.4l-1.1 1M105.9 155.4l-1.3 1.1M106 155.4l-1.2 1.1M106.2 156.5l1.2-1.1-1.2 1.1M106.2 155.4l-1.3 1.1M106.6 155.4l-1.3 1.1M106.7 156.5l1.3-1.1-1.3 1.1M106.8 155.4l-1.3 1.1M107.1 155.4l-1.3 1.1M107.3 155.4l-1.3 1.1M107.6 155.4l-1.3 1.1M107.8 155.4l-1.3 1.1"/>
<path d="M108.1 155.4l-1.2 1.1M108.3 155.4l-1.3 1.1M108.3 155.6l-1.1 .9M108.3 155.7l-.9 .8M108.3 155.9l-.7 .6M108.3 156l-.6 .5M108.3 156.2l-.4 .3M108.3 156.3l-.2 .2M122.8 155.4h3.7v1.1h-3.7zM123 155.4l-.2 .2M123.1 155.4l-.2 .2M123.2 155.4l-.4 .4"/>
<path d="M123.3 156.5l1.3-1.1-1.3 1.1M123.3 155.4l-.5 .5M123.5 155.4l-.7 .7M123.7 155.4l-.9 .8M123.8 156.5l1.3-1.1-1.3 1.1M123.9 155.4l-1.1 1M124 155.4l-1.2 1.1M124.2 155.4l-1.3 1.1M124.3 156.5l1.3-1.1-1.3 1.1M124.4 155.4l-1.3 1.1M124.7 155.4l-1.2 1.1M124.9 156.5l1.2-1.1-1.2 1.1"/>
<path d="M124.9 155.4l-1.3 1.1M125.3 155.4l-1.3 1.1M125.4 155.4l-1.3 1.1M125.8 155.4l-1.3 1.1M126 155.4l-1.3 1.1M126.3 155.4l-1.3 1.1M126.5 155.4l-1.3 1.1M126.5 155.6l-1.1 .9M126.5 155.7l-1 .8M126.5 155.9l-.8 .6M126.5 156l-.6 .5M126.5 156.2l-.4 .3"/>
<path d="M126.5 156.3l-.2 .2M140.2 155.4h3.7v1.1h-3.7zM140.4 155.6l.2-.2-.4 .4M140.4 155.4l-.2 .2M140.7 156.5l1.3-1.1-1.3 1.1M140.7 155.4l-.5 .5M141 155.4l-.8 .7M141.1 155.4l-.9 .8M141.3 156.5l1.2-1.1-1.2 1.1M141.3 155.4l-1.1 1M141.5 155.4l-1.3 1.1M141.6 155.4l-1.2 1.1"/>
<path d="M141.8 156.5l1.2-1.1-1.2 1.1M141.8 155.4l-1.3 1.1M142.2 155.4l-1.3 1.1M142.3 156.5l1.3-1.1-1.3 1.1M142.4 155.4l-1.4 1.1M142.7 155.4l-1.3 1.1M142.9 155.4l-1.3 1.1M143.2 155.4l-1.3 1.1M143.4 155.4l-1.3 1.1M143.7 155.4l-1.2 1.1M143.9 155.4l-1.3 1.1M143.9 155.6l-1.1 .9"/>
<path d="M143.9 155.7l-.9 .8M143.9 155.9l-.7 .6M143.9 156l-.6 .5M143.9 156.2l-.4 .3M143.9 156.3l-.2 .2M156.1 155.4h3.7v1.1h-3.7zM156.2 155.6l.3-.2-.4 .4M156.3 155.4l-.2 .2M156.6 156.5l1.3-1.1-1.3 1.1M156.7 155.4l-.6 .5M156.8 155.4l-.7 .7M157 155.4l-.9 .8"/>
<path d="M157.1 156.5l1.3-1.1-1.3 1.1M157.2 155.4l-1.1 1M157.4 155.4l-1.3 1.1M157.6 155.4l-1.3 1.1M157.7 156.5l1.2-1.1-1.2 1.1M157.7 155.4l-1.3 1.1M158.1 155.4l-1.3 1.1M158.2 156.5l1.3-1.1-1.3 1.1M158.2 155.4l-1.2 1.1M158.6 155.4l-1.3 1.1M158.8 155.4l-1.3 1.1M159.1 155.4l-1.3 1.1"/>
<path d="M159.3 155.4l-1.3 1.1M159.7 155.4l-1.3 1.1M159.8 155.4l-1.3 1.1M159.8 155.6l-1.1 .9M159.8 155.7l-.9 .8M159.8 155.9l-.7 .6M159.8 156l-.6 .5M159.8 156.2l-.4 .3M159.8 156.3l-.2 .2"/>
</g>
<g font-size="3.6">
<text x="33.2" y="96.3" transform="rotate(-90 33.2 96.3)">CH</text>
<text x="71.1" y="96.3" transform="rotate(-90 71.1 96.3)">CH</text>
<text x="115.9" y="143.8">CW+300</text>
<text x="120.8" y="139.6">CW</text>
</g>
<g font-size="3.3">
<text x="247.6" y="126">ROLLING SHUTTER</text>
<text x="247.8" y="121.9">GEAR OPERATED</text>
</g>
<g font-size="2.7">
<text x="38.7" y="139.6">SIDE VIEW</text>
<text x="110.2" y="148.4">INSIDE ELEVATION</text>
<text x="120.1" y="162">PLAN</text>
</g>
<text font-size="2.3" x="181.3" y="131.3">FFL</text>
<g font-size="2.2">
<text x="39.7" y="46.1">500</text>
<text x="33.1" y="48.7" transform="rotate(-90 33.1 48.7)">500</text>
<text x="70.7" y="53.8" transform="rotate(-90 70.7 53.8)">500</text>
<text x="254.1" y="142.8">SCON</text>
</g>
<g font-size="2">
<text x="250.7" y="44.9">5000</text>
<text x="265.8" y="44.9">5000</text>
<text x="282.8" y="44.9">1</text>
<text x="158.9" y="178">RS5A</text>
<text x="175.6" y="178">5000</text>
<text x="190.8" y="178">5000</text>
<text x="206.6" y="178">1</text>
</g>
<g font-size="1.9">
<text x="218" y="64.8">Type MS Shutter</text>
<text x="218.8" y="62.4">1mm Thk.Curve</text>
<text x="245.8" y="64">1.REQUIRED STRUCTURE FOR ROLLING</text>
<text x="245.9" y="61.7">NOTE:</text>
<text x="231.8" y="67.3">lath</text>
<text x="245.9" y="68.7">2.ONE COAT OF RED OXIDE PRIMER WILL</text>
<text x="245.9" y="71.1">BE GIVEN TO THE SHUTTER.</text>
<text x="245.9" y="66.4">SHUTTER WILL BE CLIENT'S SCOPE.</text>
<text x="245.9" y="73.4">3.FOR FINAL FINISH CLIENT SHOULD</text>
<text x="245.9" y="75.8">MENTION COLOR SHADE FOR ROLLING</text>
<text x="245.9" y="78.1">SHUTTER.</text>
<text x="220.5" y="93.5">RAIL PROFILE</text>
<text x="221.5" y="91.1">M.S. BOTTOM</text>
<text x="229" y="95.9">2.5MM</text>
<text x="219" y="108.4">HEAVY RUBBER GAS KIT</text>
</g>
<g font-size="1.8">
<text x="132.9" y="38.1">HOOD COVER</text>
<text x="168.8" y="40.5">PROPOSED RCC OR</text>
<text x="106" y="42.4">TENSION SPRING</text>
<text x="168.8" y="42.7">PEB STRUCTURE</text>
<text x="182.2" y="56.1">MS BRACKET &amp;</text>
<text x="182.2" y="58.3">BEARING ASSEMBLY</text>
<text x="181.8" y="83.1">150 x 3 MM THK.</text>
<text x="181.9" y="85.4">MS GUIDE</text>
<text x="176.1" y="102.1">MS SLATS</text>
<text x="182.4" y="113.1">MANUAL OPERATING</text>
</g>
<g font-size="1.7">
<text x="246.3" y="34.5">DIMENSION :</text>
<text x="88" y="38">SHAFT</text>
<text x="246.3" y="39.2">CLEAR WIDTH</text>
<text x="262.4" y="39.2">CLEAR HEIGHT</text>
<text x="279.6" y="39.2">QUANTITY</text>
<text x="246.1" y="51">MATERIAL:</text>
<text x="15.6" y="57.4">GEAR OPERATED</text>
<text x="19.4" y="59.5">MECHANISM</text>
<text x="246.3" y="56.9">THICKNESS :</text>
<text x="207.8" y="66.5" transform="rotate(-90 207.8 66.5)">75</text>
<text x="208.5" y="95.6" transform="rotate(-90 208.5 95.6)">100 MM</text>
<text x="20.7" y="111.7">HAND CRANK</text>
<text x="21.7" y="113.7">MECHANISM</text>
<text x="246.3" y="117.2">TITLE:</text>
<text x="170.7" y="125.2" transform="rotate(-90 170.7 125.2)">1250</text>
<text x="245.3" y="131.6">CLIENT'S APPROVAL :</text>
<text x="67.3" y="136.1">BOTTOM LOCK</text>
<text x="131.1" y="135.6">HANDLE</text>
<text x="245.9" y="142.5">CLIENT -</text>
<text x="246" y="149.6">SITE LOCATION - RANJANGAON</text>
<text x="246.2" y="146.2">PROJECT - BEKAERT INDUSTRIES PVT. LTD.</text>
<text x="55.5" y="155.4">150</text>
<text x="246.1" y="153.1">DWG. NO. : NIHVA/16-17/208</text>
<text x="246.2" y="156.5">SCALE: NTS</text>
<text x="246.2" y="160.9">DRAWN BY: SURAJ</text>
<text x="261.4" y="156.4">WT:</text>
<text x="269.7" y="161">DATE: 31-03-2017</text>
<text x="273.8" y="156.5">SHEET:1 OF 1</text>
<text x="92.9" y="166.1">300 mm FREE</text>
<text x="170.8" y="164.2">required for bracket &amp; gear installation</text>
<text x="179.1" y="162.1">450 mm free space</text>
<text x="246.5" y="165.7">CHECK BY : SAGAR P.</text>
<text x="269.7" y="165.9">DATE: 31-03-2017</text>
<text x="88.3" y="170.3">BRACKET INSTALLATION</text>
<text x="90" y="168.2">SPACE FOR GUIDE &amp;</text>
<text x="156.6" y="172.7">SHUTTER TYPE</text>
<text x="171.5" y="171.4">CLEAR WIDTH</text>
<text x="179" y="173.5">(CW)</text>
<text x="186" y="171.6">CLEAR HEIGHT</text>
<text x="194.8" y="173.6">(CH)</text>
<text x="203.1" y="172.5">QUANTITY</text>
<text x="217.2" y="172.5">LOCATION</text>
<text x="230.6" y="172.5">INSTALLATION</text>
<text x="245.7" y="170.4">APPROVED BY :</text>
<text x="260.9" y="170.4">R.K</text>
<text x="269.7" y="170.4">DATE: 31-03-2017</text>
<text x="217.3" y="177.8">A10-A11</text>
<text x="232.4" y="177.8">INSIDE</text>
<text x="245.9" y="174.4">If any queries contact : projects@nihva.com</text>
<text x="246" y="178.5">NOTE: ALL DIMENSIONS ARE IN mm</text>
</g>
<g font-size="1.6">
<text x="269.5" y="107.2">NIHVA TECHNOLOGIES</text>
<text x="209" y="112.4">M.S. BOTTOM RAIL PROFILE 2.5MM</text>
<text x="271.5" y="109">PVT. LTD. PUNE</text>
<text x="12.9" y="122.4">MS BOTTOM WITH</text>
<text x="13" y="124.4">WITH ANGLE STIFFNER</text>
<text x="36.5" y="125.6">INSIDE</text>
<text x="48.9" y="125.8">OUTSIDE</text>
<text x="172.2" y="137.6">MS BOTTOM WITH ANGLE STIFFNER</text>
<text x="172.3" y="139.6">WITH RUBBER SAFTEY EDGE</text>
<text x="99.2" y="152.8">OUTSIDE</text>
<text x="174.4" y="151.9">EXISTING CLIENT STRUCTURE</text>
<text x="100.2" y="161.2">INSIDE</text>
<text x="10.7" y="165.3">150X3 MM THK.</text>
<text x="15.3" y="167.3">MS GUIDE</text>
</g>
<g font-size="1.4">
<text x="270.1" y="110.6">Email:- info@nihva.com</text>
<text x="270.2" y="112.7">Website:- www.nihva.com</text>
</g>
</svg>
